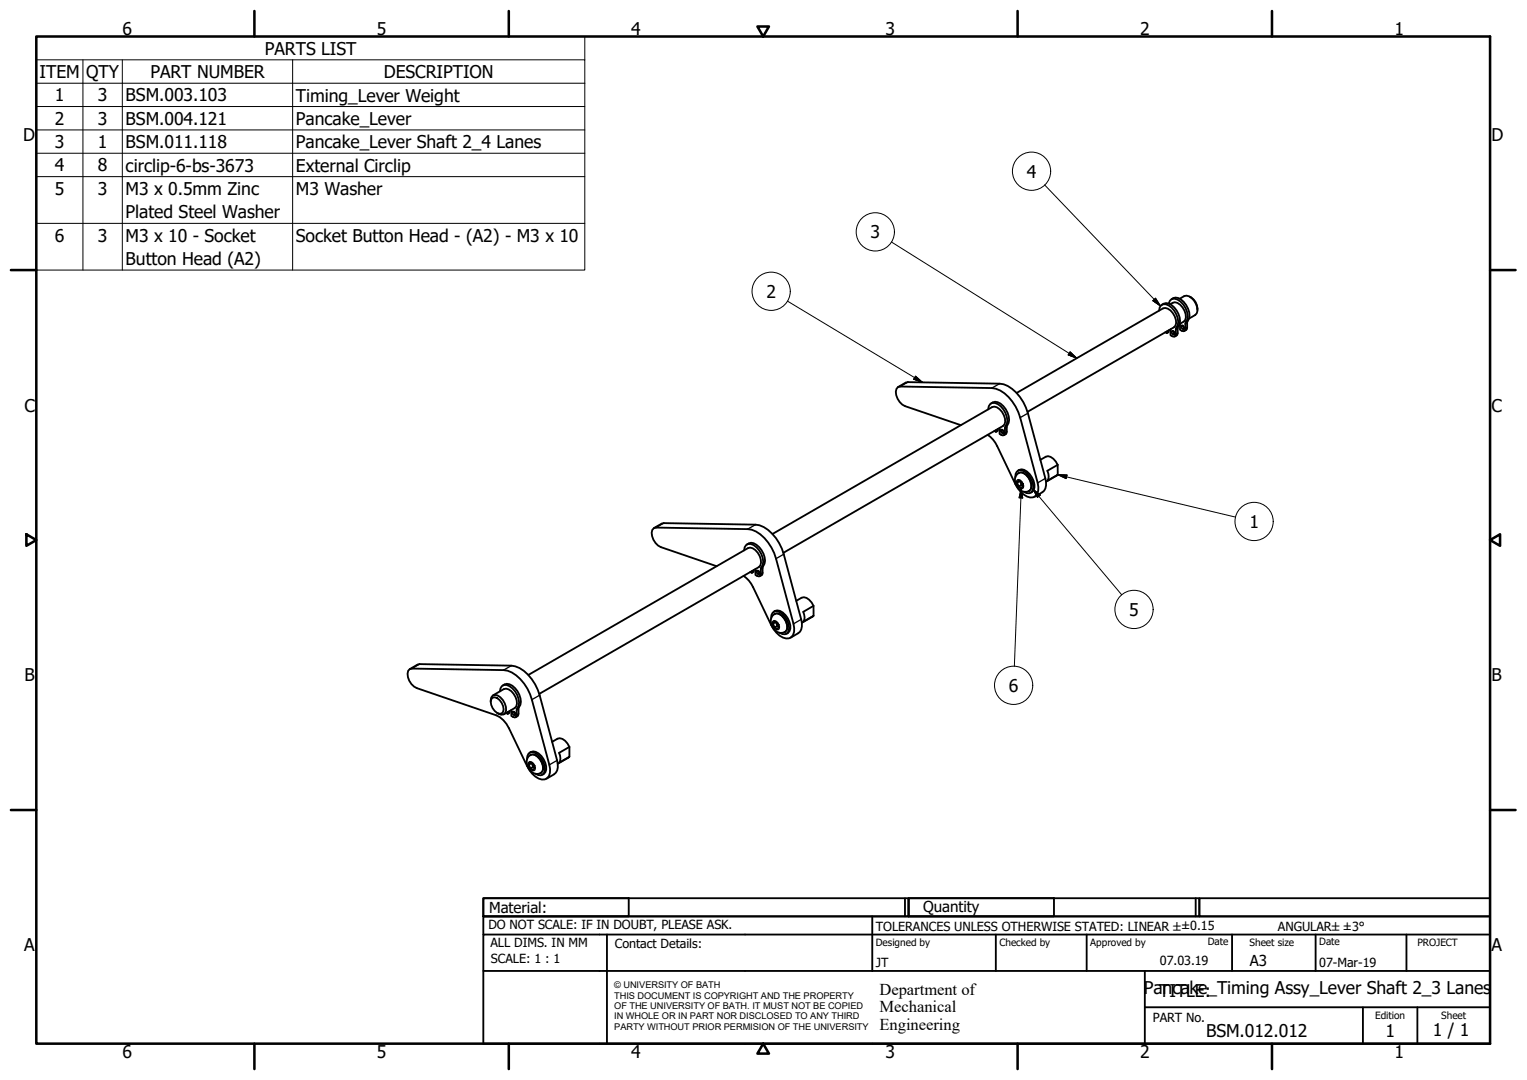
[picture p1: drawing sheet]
<svg xmlns="http://www.w3.org/2000/svg" width="420mm" height="297mm" viewBox="0 0 420 297" stroke-linecap="round" stroke-linejoin="round" font-family="sans-serif">
<!-- layer: Visible (ISO) -->
<g fill="none" stroke="#000" stroke-width=".51">
<path d="M318.9 85.4a1.59 1.59 0 0 1 .9-1.6 1.59 1.59 0 0 1 1.8 .2 5.5 5.5 0 0 1 2.5 5.4 2.74 2.74 0 0 0-.6 2.5l-.1 .5-.4 .2-.9-.4v-1.6M319.7 83.8a2.29 2.29 0 0 1 3.4 .7 4.4 4.4 0 0 1 .9 5.8v1.7l-.8 .5M321.1 91.1v.5M321.6 90.9v.4l-.5 .3-.5-.2M321.6 83.5a1.48 1.48 0 0 1 2.3-1.1 5.4 5.4 0 0 1 2.8 5.4 2.84 2.84 0 0 0-.5 2.6l-.2 .5-.4 .2-.9-.4v-1.6M322 83.7a1.84 1.84 0 0 1 2.7 .1 4.2 4.2 0 0 1 1.4 4.2l-1.5 1.1M322.3 82.3a1.96 1.96 0 0 1 2.7 .1 5.5 5.5 0 0 1 2.2 5.2 2.68 2.68 0 0 0-.6 2.5v.4l-.7 .5M322.5 91l.6 .3v.7l-.6-.3zM322.9 91.1l.3 .6M324.2 89.8l-.1 .1M324.6 82.2l1.3-.8a2.45 2.45 0 0 1 2.7 1.3 3.7 3.7 0 0 1 .7 3.5l-.4 .4-1.7 1M325.1 89.5l.6 .3v.7l-.6-.3z"/>
<path d="M325.5 89.6l.3 .6M327.4 81.6a3.9 3.9 0 0 1 2.1 3.7M247.1 106.5l2.1-1.3 .6-.1 25.2 .4a9.1 9.1 0 0 1 6.6 5.1l1.2 3.1 4.8 17.9a3.5 3.5 0 0 1-.8 3.8l-2.1 1.2M264.4 116.9l-15.4-5.2a4.2 4.2 0 0 1-2.3-4.7l.4-.5 .6-.2 25.2 .4a9 9 0 0 1 6.6 5.2l1.2 3 4.8 17.9a3.2 3.2 0 0 1-1.2 4 5.3 5.3 0 0 1-4.9-3.7l-5-10.4a7.4 7.4 0 0 0-2.6-3.1M271.9 112.6a1.61 1.61 0 0 1 .8-1.7 1.61 1.61 0 0 1 1.9 .3 5.4 5.4 0 0 1 2.5 5.3 2.78 2.78 0 0 0-.6 2.6l-.1 .5-.4 .2-1-.4v-1.7M272.7 111a1.96 1.96 0 0 1 2.6 0 4.8 4.8 0 0 1 1.7 6.4l-.1 1.8-.7 .5M273.6 118.5l.4 .3M274.6 118v.5l-.6 .3v-.5M275.5 118.2l.6 .3v.7l-.6-.4zM275.8 118.2l.4 .6M279.7 108.1l40.3-23.3a2.41 2.41 0 0 1 2.7 1.3 3.6 3.6 0 0 1 .7 3.5l-.4 .4-40.3 23.3M279.4 131.2a1.54 1.54 0 0 1 .6-1.6 1.54 1.54 0 0 1 1.8 0 5 5 0 0 1 2.4 5.2l-.4 .6-.6 .3-.7-.1-.8-.4"/>
<path d="M279.8 130.5a1.6 1.6 0 0 1 2.6 0 4 4 0 0 1 1.3 4 2.32 2.32 0 0 1-4-.8 2.72 2.72 0 0 1 .1-3.2zM280.1 129.5a1.83 1.83 0 0 1 2.5 .2 4.7 4.7 0 0 1 1.8 5.2l-.8 .6M280.2 132.1l.8 .4 .5 1.1-.4 .6-.8-.4-.5-1.1zM280.6 132.3l.4 1.1M280.6 132.3h.1M280.6 132.3l-.8 .4M281 133.4l-.7 .4M281 133.4l.5 .1M286.3 126.5l1.5-.9a2.42 2.42 0 0 1 2.7 1.3l.5 1M288.2 129.5l2.8-1.6v2.7l-2.8 1.6a2.8 2.8 0 0 0 0-2.7zM291 130.6l-3.2 1.9M179.9 145.2l2.7-1.3 25.3 .4a9 9 0 0 1 6.5 5.1l1.2 3 4.9 18a3.5 3.5 0 0 1-.9 3.8l-2.1 1.2"/>
<path d="M197.2 155.7l-15.4-5.2a4.2 4.2 0 0 1-2.3-4.7l.4-.5 .6-.2 25.2 .4a9 9 0 0 1 6.6 5.1l1.2 3.1 4.8 17.9a3.1 3.1 0 0 1-1.2 4 5.2 5.2 0 0 1-4.9-3.7l-5-10.4a7.7 7.7 0 0 0-2.6-3.1M204.7 151.4a1.6 1.6 0 0 1 .9-1.7 1.6 1.6 0 0 1 1.8 .2 5.5 5.5 0 0 1 2.5 5.4 2.69 2.69 0 0 0-.6 2.5l-.1 .5-.3 .2-1-.4v-1.6M205.5 149.7a1.94 1.94 0 0 1 2.6 .1 4.7 4.7 0 0 1 1.7 6.4v1.8l-.8 .5M206.4 157.3l.5 .3M207.4 156.8v.5l-.5 .3v-.5M208.3 156.9l.6 .4v.7l-.6-.4zM208.7 157l.3 .6M212.6 146.9l60.4-34.9a2.35 2.35 0 0 1 2.7 1.3 3.7 3.7 0 0 1 .7 3.4l-.4 .5-60.5 34.8M212.2 170a1.54 1.54 0 0 1 .6-1.7 1.54 1.54 0 0 1 1.8 .1 5 5 0 0 1 2.4 5.2 1.51 1.51 0 0 1-2.5 .4M212.6 169.3a1.64 1.64 0 0 1 2.6 0 4.1 4.1 0 0 1 1.3 4 2.33 2.33 0 0 1-3.9-.8 2.75 2.75 0 0 1 0-3.2zM212.9 168.2a1.87 1.87 0 0 1 2.5 .3 4.8 4.8 0 0 1 1.8 5.1l-.8 .7M213 170.9l.9 .4 .4 1.1-.4 .6-.8-.4-.4-1.1z"/>
<path d="M213.4 171.1l.5 1.1M213.4 171.1h.1M213.4 171.1l-.7 .4M213.9 172.2l-.8 .4M213.9 172.2l.4 .1M219.1 165.3l1.5-.9a2.42 2.42 0 0 1 2.7 1.3l.5 .9M221 168.3l2.8-1.7 .1 2.8-2.9 1.6a2.69 2.69 0 0 0 0-2.7zM223.9 169.4l-3.3 1.9M112.7 184.1l.6-.2 25.3 .4a9.1 9.1 0 0 1 6.5 5.1l1.2 3 4.9 18a3.1 3.1 0 0 1-1.3 4 5.3 5.3 0 0 1-4.9-3.7l-5-10.4a6.9 6.9 0 0 0-3.5-3.6l-21.8-7.4a4.2 4.2 0 0 1-2.4-4.8zM112.8 184l2.6-1.3 25.3 .4a9 9 0 0 1 6.5 5.1l1.3 3 4.8 17.9a3.5 3.5 0 0 1-.8 3.9l-2.2 1.2M135 193a1.43 1.43 0 0 1 .4-1.4 1.43 1.43 0 0 1 1.5-.3 4.1 4.1 0 0 1 2.1 4.8 1.49 1.49 0 0 1-2.2 0M135.6 191.9a2.2 2.2 0 0 1 2.4 1.4 2.16 2.16 0 0 1 0 2.9 2.21 2.21 0 0 1-2.4-1.4 2.19 2.19 0 0 1 0-2.9z"/>
<path d="M135.7 191.2l2.9-1.7a2.39 2.39 0 0 1 2.7 1.3 3.6 3.6 0 0 1 .7 3.5l-.4 .4-2.9 1.8M137.6 190.1a1.59 1.59 0 0 1 .8-1.6 1.59 1.59 0 0 1 1.8 .2 5.4 5.4 0 0 1 2.5 5.4 2.83 2.83 0 0 0-.5 2.5l-.2 .5-.3 .2-1-.4v-1.6M138.3 188.5a2.26 2.26 0 0 1 3.4 .8 4.4 4.4 0 0 1 1 5.7l-.1 1.7-.7 .6M139.3 196.1l.4 .2M140.2 195.6v.5l-.5 .2v-.5M141.1 195.7l.6 .4v.7l-.6-.4zM141.5 195.8l.3 .6M145.4 185.6l60.4-34.8a2.34 2.34 0 0 1 2.7 1.2 3.2 3.2 0 0 1 .3 4l-60.4 34.8M145 208.8l.1-.9 .3-.6a1.93 1.93 0 0 1 2.8 .5 5 5 0 0 1 1.6 4.6l-.4 .5-.6 .3-1.5-.4M145.4 208.1a1.62 1.62 0 0 1 2.6 0 3.9 3.9 0 0 1 1.3 4 2.32 2.32 0 0 1-3.9-.8 2.8 2.8 0 0 1 0-3.2zM145.7 207a1.89 1.89 0 0 1 2.5 .2 4.8 4.8 0 0 1 1.9 5.2l-.9 .7M145.9 209.7l.8 .4 .4 1-.3 .7-.9-.4-.4-1.1z"/>
<path d="M146.2 209.9l.5 1M146.2 209.9h.1M146.2 209.9l-.7 .4M146.7 210.9l-.8 .5M146.7 210.9l.4 .2M151.9 204l1.5-.8a2.39 2.39 0 0 1 2.7 1.3l.6 .9M153.8 207.1l2.9-1.7v2.7l-2.8 1.7a2.77 2.77 0 0 0-.1-2.7zM156.7 208.1l-3.2 2"/>
</g>
<!-- layer: Visible Narrow (ISO) -->
<g fill="none" stroke="#000" stroke-width=".36">
<path d="M324 91.6l-.5 .3M324 90.3l-.5 .3M324.2 89.7l-.5 .3M326.6 90.1l-.4 .3M326.6 88.8l-.4 .3M326.8 88.2l-.5 .3M249.8 105.1l-2.1 1.2M275 105.5l-2.1 1.2M277 117.4l-.5 .3M277 118.8l-.5 .3M277.2 116.9l-.5 .3M282.8 113.7l-2.1 1.2"/>
<path d="M279.8 132.1l.3-.2a1.79 1.79 0 0 1 1.5 2.3l-.4 .2a1.81 1.81 0 0 1-1.4-2.3zM280.3 130.1a2.62 2.62 0 0 1 3 2.1 2.29 2.29 0 0 1-.2 2.9M287.6 131.6l-2.1 1.2M182.6 143.9l-2.1 1.2M207.9 144.3l-2.2 1.2M209.8 156.2l-.5 .3M209.8 157.6l-.5 .2M210 155.7l-.5 .2M215.6 152.4l-2.1 1.3M212.6 170.9l.4-.2a1.81 1.81 0 0 1 1.4 2.3l-.4 .2a1.77 1.77 0 0 1-1.4-2.3zM213.1 168.9a2.24 2.24 0 0 1 2.6 1.2 2.9 2.9 0 0 1 .2 3.7M220.5 170.4l-2.2 1.2"/>
<path d="M115.4 182.7l-2.1 1.2M140.7 183.1l-2.1 1.2M142.7 195l-.5 .3M142.7 196.3l-.5 .3M142.8 194.4l-.5 .3M148.5 191.2l-2.2 1.2M145.4 209.7l.4-.2a1.78 1.78 0 0 1 1.4 2.3l-.3 .2a1.8 1.8 0 0 1-1.5-2.3zM145.9 207.7a2.24 2.24 0 0 1 2.6 1.2 3.5 3.5 0 0 1 .7 3.3l-.4 .4M153.3 209.1l-2.1 1.3"/>
</g>
<!-- layer: Symbol (ISO) -->
<g fill="none" stroke="#000" stroke-width=".28">
<path d="M10 16.5v-6.5h150.9v6.5M10 16.5h150.9v6.4M10 16.5v57.8h150.9v-51.4M22.8 16.5v57.8M33.7 16.5v57.8M80.5 16.5v57.8M10 22.9h150.9M10 29.3h150.9M10 35.7h150.9M10 42.1h150.9M10 48.6h150.9M287.4 50.9l31.9 33.3"/>
<path d="M10 61.4h150.9M245.3 66.6l51 31.9M216.7 82.8l37.1 22.4M294.4 96.8l1.9 1.7-2.4-.9zM317.2 82.7l.7-.7 1.4 2.2zM251.9 103.4l1.9 1.8-2.4-.9zM281 134.4l.4 2.6-1-.1zM281 134.4l-1.9 48.8M284.2 134.6l2 1.6-.7 .6zM284.2 134.6l24.5 29M291 130.6l2.6 .1-.3 .9zM291 130.6l49 11.6"/>
<circle cx="283.8" cy="47.1" r="5.3"/>
<circle cx="240.8" cy="63.8" r="5.3"/>
<circle cx="212.2" cy="80.1" r="5.3"/>
<circle cx="345.1" cy="143.4" r="5.3"/>
<circle cx="312" cy="167.6" r="5.3"/>
<circle cx="278.9" cy="188.5" r="5.3"/>
</g>
<!-- layer: Border (ISO) -->
<g fill="none" stroke="#000" stroke-width=".7">
<path d="M10 10h400v277h-400zM70 3v7M140 3v7M208.4 7.3h3.2l-1.6 2.7zM280 3v7M350 3v7M3 74.3h7M410 74.3h7M7.3 146.9l2.7 1.6-2.7 1.6zM410 148.5l2.7-1.6v3.2zM3 222.8h7M410 222.8h7"/>
<path d="M70 287v7M140 287v7M210 287l1.6 2.8h-3.2zM280 287v7M350 287v7"/>
</g>
<!-- layer: Title (ISO) -->
<g fill="none" stroke="#000" stroke-width=".51">
<path d="M133 247h40v5h-40zM133 247h117v5h-117zM133 257v-5h277v5M133 257h277v30h-277zM167 257v30M240 252v15M249 247v5M250 247h40v5h-40zM250 247h80v5h-80zM274 257v10M299 257v10M329 247v5"/>
<path d="M330 247h80v5h-80zM339 257v10M362 257v10M387 257v10M133 267h277M315 277h95M315 267v20M375 277v10M390 277v10"/>
</g>
<!-- layer: Symbol (ISO) -->
<path d="M293.9 97.6l2.4 .9zM294.4 96.8l1.9 1.7-2.4-.9zM317.2 82.7l2.1 1.5zM317.2 82.7l.7-.7 1.4 2.2zM251.4 104.3l2.4 .9zM251.9 103.4l1.9 1.8-2.4-.9zM281 134.4l.4 2.6zM281 134.4l.4 2.6-1-.1zM284.2 134.6l2 1.6zM284.2 134.6l2 1.6-.7 .6zM291 130.6l2.6 .1zM291 130.6l2.6 .1-.3 .9z" fill="#000" stroke="#000" stroke-width=".28"/>
<g font-size="4.8">
<text x="33.7" y="9.6">6</text>
<text x="103.7" y="9.6">5</text>
<text x="173.7" y="9.6">4</text>
<text x="243.7" y="9.6">3</text>
<text x="313.7" y="9.6">2</text>
<text x="383.7" y="9.6">1</text>
<text x="72.9" y="15">PARTS LIST</text>
<text x="10.9" y="21.4">ITEM</text>
<text x="23.7" y="21.5">QTY</text>
<text x="41.4" y="21.4">PART NUMBER</text>
<text x="105.6" y="21.5">DESCRIPTION</text>
<text x="15.1" y="27.9">1</text>
<text x="26.9" y="27.9">3</text>
<text x="34.6" y="27.9">BSM.003.103</text>
<text x="81.4" y="27.9">Timing_Lever Weight</text>
<text x="15.1" y="34.3">2</text>
<text x="26.9" y="34.3">3</text>
<text x="34.6" y="34.3">BSM.004.121</text>
<text x="81.4" y="34.3">Pancake_Lever</text>
<text x="6.3" y="38.9">D</text>
<text x="15.1" y="40.7">3</text>
<text x="26.9" y="40.7">1</text>
<text x="34.6" y="40.7">BSM.011.118</text>
<text x="81.4" y="40.8">Pancake_Lever Shaft 2_4 Lanes</text>
<text x="410.4" y="38.9">D</text>
<text x="15.1" y="47.1">4</text>
<text x="26.9" y="47.2">8</text>
<text x="34.6" y="47.2">circlip-6-bs-3673</text>
<text x="81.4" y="47.2">External Circlip</text>
<text x="15.1" y="53.5">5</text>
<text x="26.9" y="53.6">3</text>
<text x="34.6" y="53.6">M3 x 0.5mm Zinc</text>
<text x="81.4" y="53.6">M3 Washer</text>
<text x="282.5" y="48.8">4</text>
<text x="34.6" y="60">Plated Steel Washer</text>
<text x="239.5" y="65.6">3</text>
<text x="15.1" y="66.4">6</text>
<text x="26.9" y="66.4">3</text>
<text x="34.6" y="66.5">M3 x 10 - Socket</text>
<text x="81.4" y="66.5">Socket Button Head - (A2) - M3 x 10</text>
<text x="34.6" y="72.9">Button Head (A2)</text>
<text x="210.9" y="81.9">2</text>
<text x="6.7" y="113.2">C</text>
<text x="410.4" y="113.2">C</text>
<text x="343.8" y="145.2">1</text>
<text x="310.7" y="169.4">5</text>
<text x="6.8" y="187.4">B</text>
<text x="277.6" y="190.3">6</text>
<text x="410.4" y="187.4">B</text>
<text x="6.7" y="261.7">A</text>
<text x="410.4" y="261.7">A</text>
<text x="314.7" y="273.4">PaTnIcTaLkEe:_Timing Assy_Lever Shaft 2_3 Lanes</text>
<text x="331.9" y="285.3">BSM.012.012</text>
<text x="381.2" y="285.3">1</text>
<text x="394.2" y="285">1 / 1</text>
<text x="33.7" y="291">6</text>
<text x="103.7" y="290.9">5</text>
<text x="173.7" y="290.9">4</text>
<text x="243.7" y="291">3</text>
<text x="313.7" y="291">2</text>
<text x="383.7" y="290.9">1</text>
</g>
<g font-size="4.6">
<text x="242" y="273.7">Department of</text>
<text x="242" y="278.4">Mechanical</text>
<text x="242" y="283.2">Engineering</text>
</g>
<g font-size="4.1">
<text x="134.6" y="251.1">Material:</text>
<text x="254" y="250.8">Quantity</text>
<text x="343.9" y="265.6">A3</text>
</g>
<g font-size="3.5">
<text x="134.4" y="255.6">DO NOT SCALE: IF IN DOUBT, PLEASE ASK.</text>
<text x="241" y="256">TOLERANCES UNLESS OTHERWISE STATED: LINEAR ±±0.15</text>
<text x="351.6" y="256">ANGULAR±±3°</text>
<text x="134.9" y="260.6">ALL DIMS. IN MM</text>
<text x="169.2" y="260.6">Contact Details:</text>
<text x="135.1" y="264.8">SCALE: 1 : 1</text>
<text x="241" y="266">JT</text>
<text x="319.2" y="265.5">07.03.19</text>
<text x="363" y="266">07-Mar-19</text>
<text x="317.2" y="281.2">PART No.</text>
</g>
<g font-size="2.8">
<text x="241" y="260.1">Designed by</text>
<text x="275" y="260.1">Checked by</text>
<text x="300" y="260.1">Approved by</text>
<text x="332.3" y="260">Date</text>
<text x="343.8" y="260.1">Sheet size</text>
<text x="363" y="260">Date</text>
<text x="390" y="260.1">PROJECT</text>
<text x="378.4" y="280.1">Edition</text>
<text x="396.6" y="280.1">Sheet</text>
</g>
<g font-size="2.5">
<text x="169" y="271.9">© UNIVERSITY OF BATH</text>
<text x="169" y="274.7">THIS DOCUMENT IS COPYRIGHT AND THE PROPERTY</text>
<text x="169" y="277.5">OF THE UNIVERSITY OF BATH. IT MUST NOT BE COPIED</text>
<text x="169" y="280.4">IN WHOLE OR IN PART NOR DISCLOSED TO ANY THIRD</text>
<text x="169" y="283.2">PARTY WITHOUT PRIOR PERMISION OF THE UNIVERSITY</text>
</g>
</svg>
